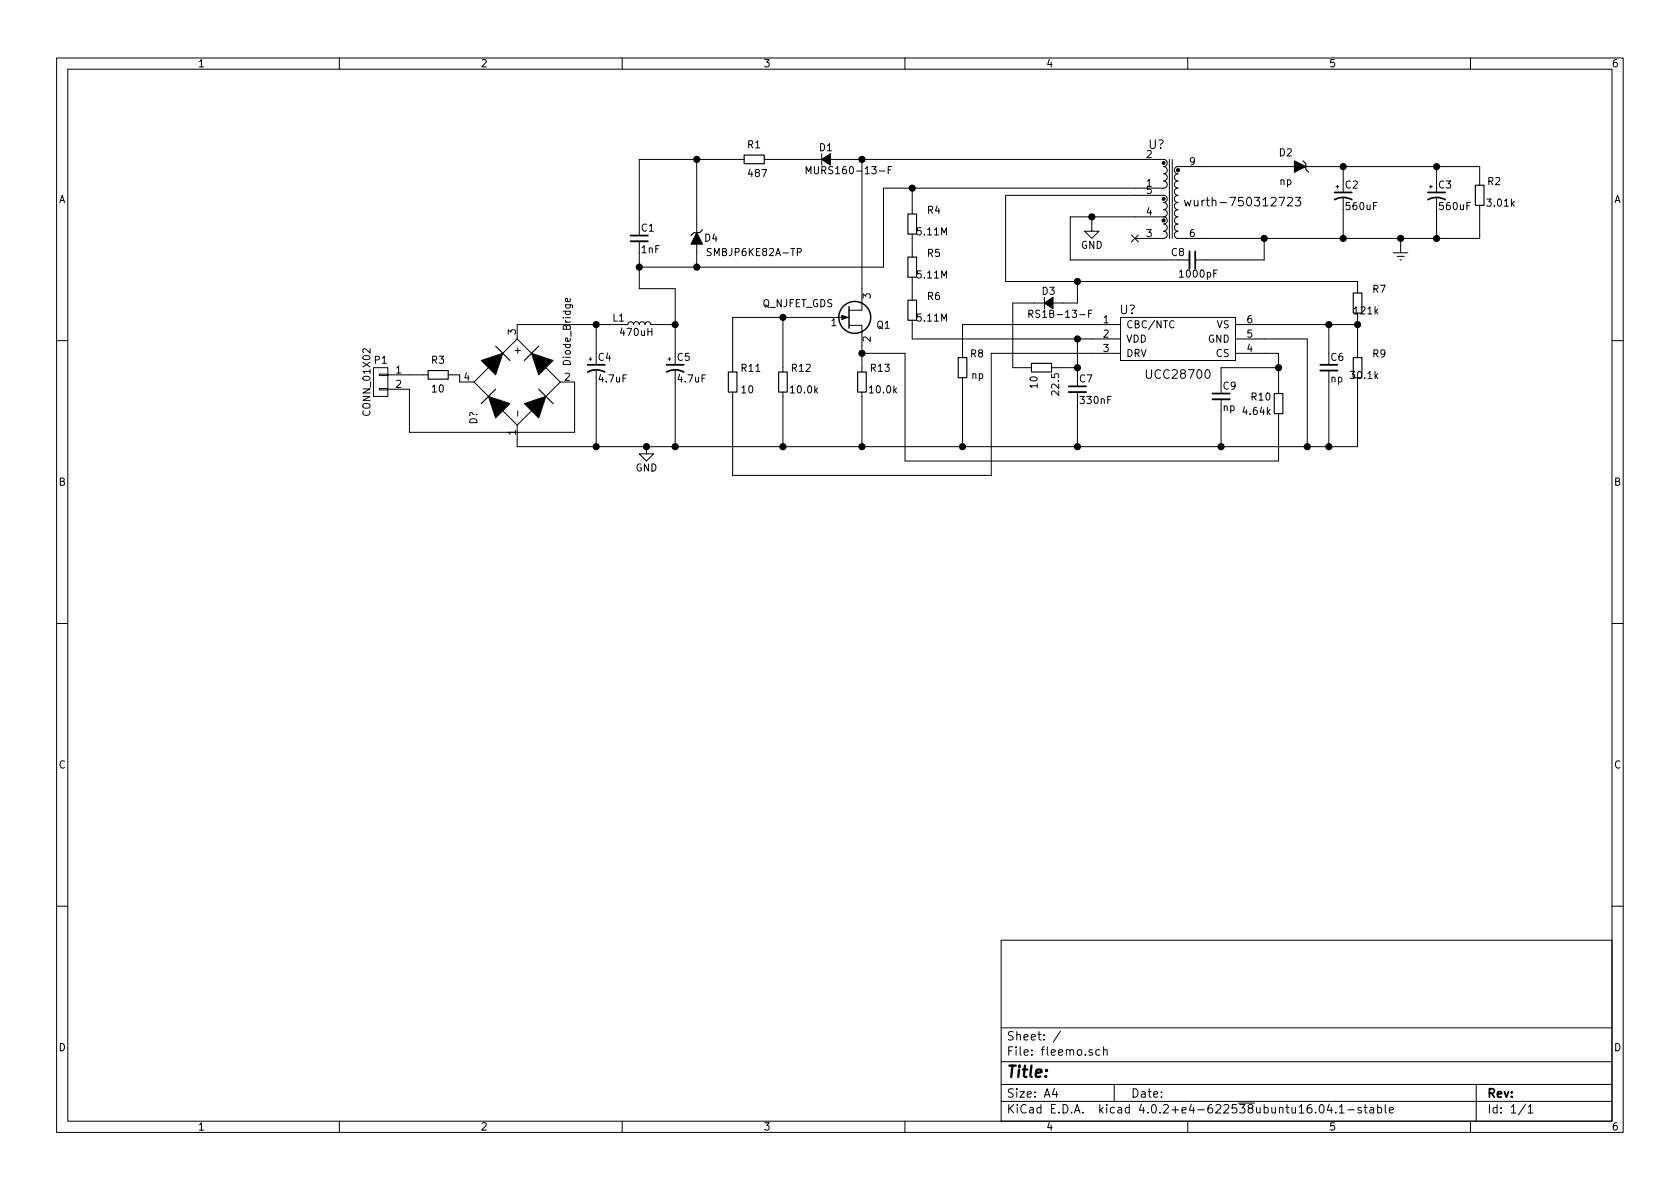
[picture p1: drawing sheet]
<svg xmlns="http://www.w3.org/2000/svg" width="297mm" height="210mm" viewBox="0 0 297 210" stroke-linecap="round" stroke-linejoin="round" font-family="sans-serif">
<g fill="none" stroke="#000" stroke-width=".18">
<path d="M10 10.3h277v189.9h-277zM12 12.2h273v186.1h-273zM60 10.3v1.9M110 10.3v1.9M160 10.3v1.9M210 10.3v1.9M260 10.3v1.9M123.2 28.2v12.9M131.6 28.2h-18.6v11.4M135.1 28.2h10.2M142.5 30.7v-1.2l.5 .8 .4-.8v1.2M145.3 27.2v2"/>
<path d="M146.8 28.2h58.9a.63 .63 0 0 1 .7 .6 .63 .63 0 0 1-.7 .7 .63 .63 0 0 1 .7 .6 .63 .63 0 0 1-.7 .6 .63 .63 0 0 1 .7 .7 .63 .63 0 0 1-.7 .6 .63 .63 0 0 1 .7 .6 .63 .63 0 0 1-.7 .7h-49.5v13.9h-43.2M152.4 28.2v26.7h-2.3M157 30h.5M157.7 29.5h-.7v1.2M161.3 33.3v4.5M193 38.3v2.6h1.3l-1.3 1.3-1.2-1.3h1.2M205.7 38.3a.63 .63 0 0 1 .7 .7 .63 .63 0 0 1-.7 .6 .63 .63 0 0 1 .7 .7 .63 .63 0 0 1-.7 .6 .63 .63 0 0 1 .7 .6 .63 .63 0 0 1-.7 .7h-5M205.7 38.3a.63 .63 0 0 0 .7-.6 .63 .63 0 0 0-.7-.6 .63 .63 0 0 0 .7-.7 .63 .63 0 0 0-.7-.6 .63 .63 0 0 0 .7-.6 .63 .63 0 0 0-.7-.7h-27.9v15.3h62.2v2M205.7 38.3h-16.5v7.7h21.1M206.8 28.2v14M207.3 28.2v14M209.4 35.4l.3 1 .3-.7 .3 .7 .3-1"/>
<path d="M213.4 30.7h.1M217.2 30.7h.1M218.4 30.7h.1M227.6 35l.3-.1h.3l.2 .1 .1 .3-.1 .3-.8 .8h.9M228.9 29.5h-20.6a.63 .63 0 0 0-.7 .6 .63 .63 0 0 0 .7 .6 .63 .63 0 0 0-.7 .7 .63 .63 0 0 0 .7 .6 .63 .63 0 0 0-.7 .6 .63 .63 0 0 0 .7 .7 .63 .63 0 0 0-.7 .6 .63 .63 0 0 0 .7 .6 .63 .63 0 0 0-.7 .7 .63 .63 0 0 0 .7 .6 .63 .63 0 0 0-.7 .6 .63 .63 0 0 0 .7 .7 .63 .63 0 0 0-.7 .6 .63 .63 0 0 0 .7 .6 .63 .63 0 0 0-.7 .7 .63 .63 0 0 0 .7 .6 .63 .63 0 0 0-.7 .7 .63 .63 0 0 0 .7 .6 .63 .63 0 0 0-.7 .6 .63 .63 0 0 0 .7 .7h53.3v-5.9M229 34.9h1l-.5 .6 .3 .1 .2 .2-.1 .5-.2 .1h-.5l-.2-.1M230.9 29.5h30.7v3.3M236.2 33h.5M236.5 32.8v.5M237.5 29.5v4.5M237.5 35v7.2M252.7 33h.5"/>
<path d="M253 32.8v.5M254 29.5v4.5M254 35v7.2M91.4 59.9l2.6 2.6M91.4 59.9l-2.5 2.6M100.8 52.8v.4l-.2 .1h-.5v-.5h.2l.1 .5M105.4 57.4v7.1M113 42.7v8.3h6.4v13.5M119.4 57.4h-4.3l-.1-.3-.4-.2-.4 .1-.2 .4-.1-.3-.3-.2-.4 .1-.2 .4-.1-.3-.3-.2-.4 .1-.2 .4-.1-.3-.3-.2-.4 .1-.2 .4h-19.6v2.5M123.2 43.2v4M138.4 56.1v9.7M141 44.6l.6-.1v-.5l-.6-.1v1.3"/>
<path d="M150.1 57.5h2.3v8.3M150.1 56.1h-20.6v9.7M161.3 41.4v4.1M161.3 49v4.1M161.3 56.6v3.3h36.8M181.9 55.5l.6-.1 .1-.4-.7-.1v1.2M182.2 55.5l.4 .6M184.7 53.6h-5.6v11.4h3.3M184.7 52.6v2M190.5 49.8v3.8h-4.3M190.5 59.9v6.4M192.5 55.4h.4"/>
<path d="M193.1 54.9h-.6v1.2M198.1 56.1h20.3v7.6h-20.3zM198.1 57.4h-27.9v5.8M200.1 41.5l1.2 1.3M201.3 41.5l-1.2 1.3M207.6 56.8a.5 .5 0 0 0-.7 0 .5 .5 0 0 0-.1 .6l.1 .4a.41 .41 0 0 0 .7 .1M218.4 57.4h21.6M218.4 59.9h12.7v19.1M223.5 42.2v3.8h-12M234.9 57.4v5.1M240 56.1v7.1M246.4 44.7h2.5"/>
<path d="M247 45.3h1.3M247.5 46h.3M247.6 42.2v2.5M10 60.2h2M66 65h2.6v5.1h-2.6zM67.1 68.7h1.5v.3h-1.5zM67.1 66.2h1.5v.2h-1.5zM68.6 66.3h7.1M79.2 66.3h2.1v1.3h2.5M83.8 67.6l2.6 2.5M86.4 65l-2.6 2.6M88.9 72.6l2.5 2.6"/>
<path d="M91.5 72.6v1M94 72.6l-2.6 2.6M96.5 65l2.6 2.6M99.1 67.6h2.5v8.8h-29.2v-7.6h-3.8M99.1 67.6l-2.6 2.5M104.1 63.5h.5M104.4 63.2v.5M105.4 65.5v13.5M114.3 79v1.3h1.3l-1.3 1.2-1.3-1.2h1.3M118.1 63.5h.5M118.4 63.2v.5M119.4 65.5v13.5"/>
<path d="M138.4 69.3v9.7M152.4 62.5h7.6v19h66.1v-8.4M152.4 69.3v9.7M170.2 66.8v12.2M185.9 65h4.6M190.5 69.3v9.7M198.1 62.5h-22.8v21.6h-45.8v-14.8M215.9 70.6v8.4M218.4 62.5h7.7v7.1M226.1 65h-10.2v2.6M234.9 65.5v13.5M240 67.6v11.4h-148.6v-3.8"/>
<path d="M285 60.2h2M10 110.3h2M285 110.3h2M10 160.2h2M177 166.3h108v32h-108zM285 160.2h2M60 198.3v1.9M110 198.3v1.9M160 198.3v1.9M177 194.8h108M177 191.8h108M177 187.8h108"/>
<path d="M177 181.8h108M186.4 192.5l-.3 1h.9M186.8 193v1M187.5 182.3l-1.3 2M194.5 185.7l-.5-.1-.2 .3v.6l.2 .1 .5-.1M195.1 185.7l.2-.1 .4 .1 .1 .9M195.1 185.1v1.5M197 191.8v3M210 198.3v1.9M233.4 195.5l.2-.2a.81 .81 0 0 1 .6 .6 .81 .81 0 0 1-.3 .8l-.1 .1a.79 .79 0 0 1-.4-1.3zM235 195.2l-.3 1.1h.9M235.4 195.8v1"/>
<path d="M236.2 196.7v.1M236.8 195.8l.4-.5v1.5M236.8 196.8h.9M238.3 196.3h1.1M240.7 195.9a.37 .37 0 0 0-.6 .1l.1 .3 .5 .1v.1l-.2 .3-.4-.1M241.2 195.8h.5M241.4 195.3v1.3l.3 .2M242.2 195.9h.6l.1 .9M242.9 196.2l-.5 .1-.2 .2 .2 .3 .5-.1M243.6 195.9l.4-.1 .3 .3-.1 .6h-.6M243.6 195.3v1.5M244.9 195.3v1.3l.2 .2"/>
<path d="M245.6 196.3l.8-.1-.1-.3-.4-.1-.3 .2 .1 .7h.6M260 198.3v1.9M261 191.8v6.5M269.7 195.2l-1.2 2M270.2 195.8l.4-.5v1.5M270.2 196.8h.8"/>
</g>
<g fill="none" stroke="#000" stroke-width=".3">
<path d="M236 35.3a3.2 3.2 0 0 1 3 0M236 34h3M252.5 35.3a3.2 3.2 0 0 1 3 0M252.5 34h3M111.5 41.7h3.1M211.3 44.4v3.1M103.9 65.8a3.2 3.2 0 0 1 3 0M103.9 64.5h3M117.9 65.8a3.2 3.2 0 0 1 3 0M117.9 64.5h3M189 68.3h3M214.4 69.6h3"/>
<path d="M233.4 64.5h3.1"/>
</g>
<g fill="none" stroke="#000" stroke-width=".25">
<path d="M150.1 54.2v3.8"/>
<circle cx="151.1" cy="56.1" r="2.82"/>
</g>
<g fill="#000" stroke="#000" stroke-width=".18">
<path d="M145.3 28.2l1.5-1v2zM228.9 28.4l2 1.1-2 1zM123.2 41.1l1 2.1h-2zM148.8 55.7l1.1 .4-1.1 .4zM184.7 53.6l1.5-1v2zM85.1 63.7l3.8-1.2-1.3 3.8zM86.4 70.1l3.8 1.3-2.6 2.5zM92.7 71.4l3.8-1.3-1.3 3.8zM94 62.5l3.8 1.2-2.6 2.6z"/>
<circle cx="205.7" cy="35.2" r=".25"/>
<circle cx="205.7" cy="28.8" r=".25"/>
<circle cx="205.7" cy="39" r=".28"/>
<circle cx="208.3" cy="30.1" r=".28"/>
</g>
<g fill="none" stroke="#000" stroke-width=".2">
<path d="M131.6 27.4h3.5v1.6h-3.5zM160.5 37.8h1.6v3.6h-1.6zM230.4 28.4l.5 .6v1l.5 .5M260.9 32.8h1.5v3.5h-1.5zM124.2 40.6l-.5 .5h-1l-.5 .6M160.5 45.5h1.6v3.5h-1.6zM160.5 53.1h1.6v3.5h-1.6zM239.3 51.8h1.5v3.6h-1.5zM75.7 65.5h3.5v1.6h-3.5zM87.6 61.2l2.6 2.5M87.6 68.8l-2.5 2.6M95.2 68.8l2.6 2.6"/>
<path d="M95.2 61.2l-2.5 2.5M128.8 65.8h1.5v3.5h-1.5zM137.7 65.8h1.5v3.5h-1.5zM151.6 65.8h1.6v3.5h-1.6zM169.4 63.2h1.5v3.6h-1.5zM182.4 64.3h3.5v1.5h-3.5zM225.3 69.6h1.5v3.5h-1.5zM239.3 63.2h1.5v3.6h-1.5z"/>
</g>
<path d="M111.5 42.7h3.1M210.3 44.4v3.1M189 69.3h3M214.4 70.6h3M233.4 65.5h3.1" fill="none" stroke="#000" stroke-width=".33"/>
<g fill="#000" stroke="#000" stroke-width=".25">
<circle cx="123.2" cy="28.2" r=".51"/>
<circle cx="152.4" cy="28.2" r=".51"/>
<circle cx="161.3" cy="33.3" r=".51"/>
<circle cx="193" cy="38.3" r=".51"/>
<circle cx="237.5" cy="29.5" r=".51"/>
<circle cx="254" cy="29.5" r=".51"/>
<circle cx="105.4" cy="57.4" r=".51"/>
<circle cx="113" cy="47.2" r=".51"/>
<circle cx="119.4" cy="57.4" r=".51"/>
<circle cx="123.2" cy="47.2" r=".51"/>
<circle cx="138.4" cy="56.1" r=".51"/>
<circle cx="190.5" cy="49.8" r=".51"/>
<circle cx="190.5" cy="59.9" r=".51"/>
<circle cx="223.5" cy="42.2" r=".51"/>
<circle cx="235" cy="57.4" r=".51"/>
<circle cx="237.5" cy="42.2" r=".51"/>
<circle cx="240" cy="57.4" r=".51"/>
<circle cx="247.7" cy="42.2" r=".51"/>
<circle cx="254" cy="42.2" r=".51"/>
<circle cx="105.4" cy="79" r=".51"/>
<circle cx="114.3" cy="79" r=".51"/>
<circle cx="119.4" cy="79" r=".51"/>
<circle cx="138.4" cy="79" r=".51"/>
<circle cx="152.4" cy="79" r=".51"/>
<circle cx="152.4" cy="62.5" r=".51"/>
<circle cx="170.2" cy="79" r=".51"/>
<circle cx="190.5" cy="79" r=".51"/>
<circle cx="190.5" cy="65" r=".51"/>
<circle cx="215.9" cy="79" r=".51"/>
<circle cx="226.1" cy="65" r=".51"/>
<circle cx="231.1" cy="79" r=".51"/>
<circle cx="235" cy="79" r=".51"/>
</g>
<text font-size="2.8" x="178" y="190.5">Title:</text>
<g font-size="2.1">
<text x="203.1" y="26.3">U?</text>
<text x="211.2" y="36.5">wurth-750312723</text>
<text x="198" y="55.5">U?</text>
<text x="203" y="67">UCC28700</text>
<text x="178" y="184">Sheet: /</text>
<text x="178" y="186.7">File: fleemo.sch</text>
<text x="178" y="196.9">KiCad E.D.A. kicad 4.0.2+e4-622538ubuntu16.04.1-stable</text>
<text x="178" y="194.1">Size: A4</text>
<text x="200" y="194.1">Date:</text>
<text x="263" y="194.1">Rev:</text>
<text x="263" y="196.9">Id: 1/1</text>
</g>
<g font-size="1.8">
<text x="35" y="11.9">1</text>
<text x="85" y="11.9">2</text>
<text x="135" y="11.9">3</text>
<text x="185" y="11.9">4</text>
<text x="235" y="11.9">5</text>
<text x="285" y="11.9">6</text>
<text x="132.2" y="26.2">R1</text>
<text x="144.9" y="26.7">D1</text>
<text x="202.7" y="27.9">2</text>
<text x="210.3" y="29.2">9</text>
<text x="226.2" y="27.6">D2</text>
<text x="10.4" y="35.9">A</text>
<text x="132.4" y="31.3">487</text>
<text x="143.8" y="30.8">MURS160-13-F</text>
<text x="202.7" y="33">1</text>
<text x="202.7" y="34.3">5</text>
<text x="226.3" y="32.7">np</text>
<text x="237.9" y="33.3">C2</text>
<text x="254.4" y="33.3">C3</text>
<text x="263.1" y="32.7">R2</text>
<text x="285.4" y="35.9">A</text>
<text x="113.4" y="40.9">C1</text>
<text x="162.3" y="41.6">5.11M</text>
<text x="164" y="37.8">R4</text>
<text x="202.7" y="41.9">3</text>
<text x="202.7" y="38.1">4</text>
<text x="210.3" y="41.9">6</text>
<text x="238.2" y="37.1">560uF</text>
<text x="254.7" y="37.1">560uF</text>
<text x="263.1" y="36.5">3.01k</text>
<text x="113.4" y="44.7">1nF</text>
<text x="124.6" y="42.7">D4</text>
<text x="125.6" y="45.3">SMBJP6KE82A-TP</text>
<text x="164" y="45.4">R5</text>
<text x="191.1" y="44">GND</text>
<text x="207.1" y="45.3">C8</text>
<text x="153.9" y="52.8" transform="rotate(-90 153.9 52.8)">3</text>
<text x="162.3" y="49.2">5.11M</text>
<text x="164" y="53">R6</text>
<text x="184.3" y="52.1">D3</text>
<text x="208.8" y="49.1">1000pF</text>
<text x="242.7" y="51.8">R7</text>
<text x="91.2" y="59.2" transform="rotate(-90 91.2 59.2)">3</text>
<text x="108.4" y="56.8">L1</text>
<text x="109.9" y="59.4">470uH</text>
<text x="134.7" y="54.3">Q_NJFET_GDS</text>
<text x="147" y="57.7">1</text>
<text x="155" y="58.1">Q1</text>
<text x="162.3" y="56.8">5.11M</text>
<text x="183" y="56.2">RS1B-13-F</text>
<text x="195.1" y="57.1">1</text>
<text x="195.1" y="59.7">2</text>
<text x="199.1" y="58">CBC/NTC</text>
<text x="215.1" y="58">VS</text>
<text x="220.5" y="59.7">5</text>
<text x="220.5" y="57.1">6</text>
<text x="239.5" y="55.6">121k</text>
<text x="66.2" y="64.3">P1</text>
<text x="76.3" y="64.3">R3</text>
<text x="92.1" y="62.2" transform="rotate(-90 92.1 62.2)">+</text>
<text x="100.9" y="64.4" transform="rotate(-90 100.9 64.4)">Diode_Bridge</text>
<text x="105.8" y="63.8">C4</text>
<text x="119.8" y="63.8">C5</text>
<text x="131.1" y="65.7">R11</text>
<text x="140" y="65.7">R12</text>
<text x="153.9" y="60.4" transform="rotate(-90 153.9 60.4)">2</text>
<text x="154" y="65.7">R13</text>
<text x="171.6" y="63.2">R8</text>
<text x="195.1" y="62.2">3</text>
<text x="199.1" y="60.6">VDD</text>
<text x="199.1" y="63.1">DRV</text>
<text x="213.5" y="60.6">GND</text>
<text x="215" y="63.1">CS</text>
<text x="220.5" y="62.2">4</text>
<text x="235.3" y="63.8">C6</text>
<text x="242.7" y="63.2">R9</text>
<text x="70" y="66">1</text>
<text x="70" y="68.6">2</text>
<text x="76.5" y="69.4">10</text>
<text x="82.1" y="67.3">4</text>
<text x="99.8" y="67.3">2</text>
<text x="106" y="67.6">4.7uF</text>
<text x="120" y="67.6">4.7uF</text>
<text x="131.2" y="69.5">10</text>
<text x="139.9" y="69.5">10.0k</text>
<text x="153.9" y="69.5">10.0k</text>
<text x="171.8" y="67">np</text>
<text x="183.4" y="68.6" transform="rotate(-90 183.4 68.6)">10</text>
<text x="187.2" y="69.7" transform="rotate(-90 187.2 69.7)">22.5</text>
<text x="190.9" y="67.6">C7</text>
<text x="191.2" y="71.4">330nF</text>
<text x="216.3" y="68.9">C9</text>
<text x="221.3" y="70.8">R10</text>
<text x="235.3" y="67.6">np</text>
<text x="239" y="67">30.1k</text>
<text x="65.5" y="73.2" transform="rotate(-90 65.5 73.2)">CONN_01X02</text>
<text x="84.4" y="75.1" transform="rotate(-90 84.4 75.1)">D?</text>
<text x="91.2" y="76.9" transform="rotate(-90 91.2 76.9)">1</text>
<text x="216.2" y="72.7">np</text>
<text x="219.9" y="73.3">4.64k</text>
<text x="112.3" y="83.4">GND</text>
<text x="10.4" y="85.9">B</text>
<text x="285.4" y="85.9">B</text>
<text x="10.4" y="135.9">C</text>
<text x="285.4" y="135.9">C</text>
<text x="10.4" y="185.9">D</text>
<text x="285.4" y="185.9">D</text>
<text x="35" y="199.9">1</text>
<text x="85" y="199.9">2</text>
<text x="135" y="199.9">3</text>
<text x="185" y="199.9">4</text>
<text x="235" y="199.9">5</text>
<text x="285" y="199.9">6</text>
</g>
</svg>
